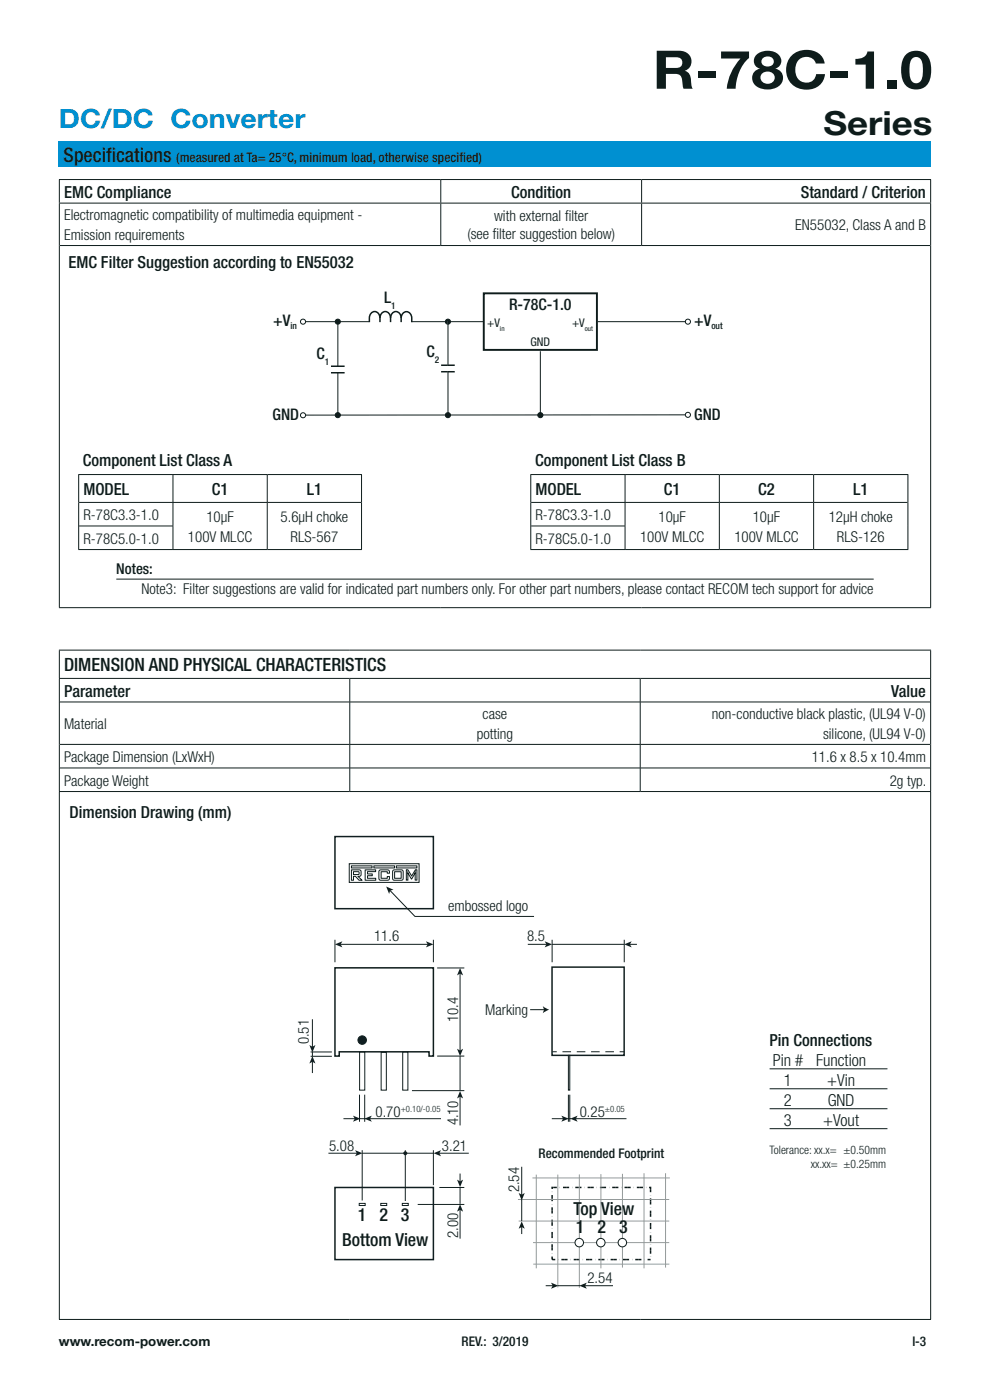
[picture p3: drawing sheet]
<svg xmlns="http://www.w3.org/2000/svg" width="210mm" height="297mm" viewBox="0 0 210 297" stroke-linecap="round" stroke-linejoin="round" font-family="sans-serif">
<path d="M12.5 30h185v5.5h-185z" fill="#0090d1"/>
<g fill="none" stroke="#0e1c1b" stroke-width=".21">
<path d="M12.5 38.1h185M12.6 38.2v4.8M93.5 38.2v4.8M136.1 38.2v4.8M197.4 38.2v4.8M12.5 43.1h185M12.6 43.2v85.6M12.7 52.1h184.6M93.5 43.2v8.8M136.1 43.2v8.8M197.4 43.2v85.6M12.5 128.9h185"/>
<path d="M12.5 137.9h185M12.6 138v5.8M197.4 138v5.8M12.5 143.9h185M12.6 144v23.8M12.7 148.9h184.6M12.7 157.9h184.6M74.2 144v4.9M74.2 149v8.9M74.2 158v4.9M135.8 144v4.9M135.8 149v8.9"/>
<path d="M135.8 158v4.9M197.4 144v23.8M12.5 167.9h185M12.6 168v111.8M12.7 162.9h184.6M74.2 163v4.8M135.8 163v4.8M197.4 168v111.8M12.5 279.9h185"/>
</g>
<path d="M71.1 177.5h20.8v15.3h-20.8zM117.1 205.2h15.3v18.7h-15.3zM71.1 251.9h20.8v15.3h-20.8z" fill="none" stroke="#101e23" stroke-width=".32"/>
<path d="M71.1 205.3h20.8v18.7h-.9v-.9h-19v.9h-.9z" fill="none" stroke="#0e1c1b" stroke-width=".32"/>
<path d="M117.1 251.9h20.9v15.3h-20.9z" fill="none" stroke="#0e1c1b" stroke-width=".32" stroke-dasharray=".6 .6 0" stroke-linecap="butt"/>
<path d="M109.9 254.5h32.1M110 259h32M112.9 249.9h29.2M113.8 249.2v19.9M118.3 249.2v23.9M122.9 249.2v24M127.5 249.1v20M132 249v19.9M136.6 248.9v20.2M141.2 248.9v20M113.1 263.6h28.9M113.1 268.2h28.9" fill="none" stroke="#939b9d" stroke-width=".21"/>
<circle cx="122.9" cy="263.6" r=".9" fill="#fff"/>
<circle cx="122.9" cy="263.6" r=".9" fill="none" stroke="#0e1c1b" stroke-width=".21"/>
<circle cx="127.4" cy="263.6" r=".9" fill="#fff"/>
<circle cx="127.4" cy="263.6" r=".9" fill="none" stroke="#0e1c1b" stroke-width=".21"/>
<circle cx="132" cy="263.6" r=".9" fill="#fff"/>
<g fill="none" stroke="#0e1c1b" stroke-width=".21">
<path d="M74.1 183.2h14.8v4h-14.8zM74.5 183.7h4.4v.4h-4.3zM74.5 184.5h1.7a.83 .83 0 0 1 .3 1.3l-.6 .1 .9 .8h-.6l-.8-.8h-.4v.8h-.5zM75 184.9l1.1 .1v.5h-1.1zM77.5 184.5h2.2v.4h-1.7v.5h1v.4h-1v.5h1.7v.4h-2.2zM79.3 183.7h4.4v.4h-4.4zM80.5 184.6l1.7-.1a.51 .51 0 0 1 .4 .7h-.4l-.1-.3h-1.3v1.4h1.3l.1-.3h.4v.5l-.4 .2h-1.6l-.2-.4zM82.7 188.9l5.3 5.5h25.3M83.4 184.6l1.7-.1a.43 .43 0 0 1 .4 .7v1.3l-.2 .2h-1.8l-.2-.4zM83.7 184.9h1.4v1.4h-1.4zM84.1 183.7h4.3v.4h-4.3zM86.2 184.5h.3l.8 1.3 .8-1.3h.3v2.2h-.3v-1.6l-.8 1.4-.8-1.4v1.6h-.3z"/>
<circle cx="132" cy="263.6" r=".9"/>
</g>
<path d="M117.1 223.1h1M131.4 223.1h1" fill="none" stroke="#101e23" stroke-width=".21"/>
<path d="M119.3 223.1h11.5" fill="none" stroke="#101e23" stroke-width=".21" stroke-dasharray="1.8 1.2" stroke-linecap="butt"/>
<path d="M81.9 188.1l1.6 .7-.7 .1-.3 .8z" fill="#0e1c1b"/>
<path d="M76.3 223.2h1.1v8.1h-1.1zM80.9 223.3h1.1v8h-1.1zM85.4 223.2h1.1v8.1h-1.1zM120.6 223.9h.3v7.4h-.3zM76.2 255.3h1.3v.4h-1.3zM80.8 255.3h1.2v.4h-1.2zM85.3 255.3h1.3v.4h-1.3z" fill="none" stroke="#101e23" stroke-width=".21"/>
<circle cx="86" cy="244.7" r=".43" fill="#101e23"/>
<path d="M65.9 224.1h4.5M65.9 223.2h4.5M120.6 232.2v5.8M120.9 232.2v5.8M88.6 255.5h9.9M93.2 251.9h5.3M97.6 251.8v3.6M97.6 256.6v6.2" fill="none" stroke="#101e23" stroke-width=".21"/>
<path d="M97.6 255.5l.6 1.5-.6-.3-.7 .3z" fill="#101e23"/>
<path d="M97.6 249v1.7" fill="none" stroke="#101e23" stroke-width=".21"/>
<path d="M96.9 250.3l.7 .3 .6-.3-.6 1.5z" fill="#101e23"/>
<path d="M117.1 199.4v4.7M132.4 199.4v4.7M117.1 200.3h15.3M133.5 200.3h1.6" fill="none" stroke="#101e23" stroke-width=".21"/>
<path d="M132.4 200.3l1.6-.6-.4 .6 .4 .7z" fill="#101e23"/>
<path d="M112 200.3h4" fill="none" stroke="#101e23" stroke-width=".21"/>
<path d="M115.5 199.7l1.6 .6-1.6 .7 .4-.7z" fill="#101e23"/>
<path d="M71.1 199.4v4.7M91.9 199.4v4.7M72.2 200.3h18.6" fill="none" stroke="#101e23" stroke-width=".21"/>
<g fill="#101e23">
<path d="M71.1 200.3l1.5-.6-.3 .6 .3 .7z"/>
<path d="M90.4 199.7l1.5 .6-1.5 .7 .3-.7z"/>
</g>
<path d="M93.1 244.6h6.3" fill="none" stroke="#101e23" stroke-width=".21"/>
<path d="M92 244.6l1.6-.6-.4 .6 .4 .7z" fill="#101e23"/>
<path d="M76.1 237.3h1.5M69.7 244.6h6.1M76.8 244.6h15.2" fill="none" stroke="#101e23" stroke-width=".21"/>
<path d="M75.3 244l1.6 .6-1.6 .7 .4-.7z" fill="#101e23"/>
<path d="M66.3 216.2v5.9M76.3 232.2v5.8M77.4 232.2v5.8M76.8 244v10.7M86 244v10.8M91.9 244v7.4" fill="none" stroke="#101e23" stroke-width=".21"/>
<path d="M65.6 221.7l.7 .4 .6-.4-.6 1.6z" fill="#101e23"/>
<path d="M122.1 237.3h10.8" fill="none" stroke="#101e23" stroke-width=".21"/>
<path d="M120.9 237.3l1.6-.6-.3 .6 .3 .7z" fill="#101e23"/>
<path d="M66.3 225.2v2.4" fill="none" stroke="#101e23" stroke-width=".21"/>
<path d="M66.3 224l.6 1.6-.6-.4-.7 .4z" fill="#101e23"/>
<path d="M78.4 237.3h15.1" fill="none" stroke="#101e23" stroke-width=".21"/>
<path d="M77.3 237.3l1.6-.6-.4 .6 .4 .7z" fill="#101e23"/>
<path d="M72.9 237.3h2.4" fill="none" stroke="#101e23" stroke-width=".21"/>
<path d="M74.9 236.7l1.6 .6-1.6 .7 .4-.7z" fill="#101e23"/>
<path d="M117 237.3h2.5" fill="none" stroke="#101e23" stroke-width=".21"/>
<path d="M119.1 236.7l1.5 .6-1.5 .7 .3-.7z" fill="#101e23"/>
<path d="M92.7 205.3h5.8M97.6 206.5v16.4M87.4 231.4h11.1M92.7 224h5.8" fill="none" stroke="#101e23" stroke-width=".21"/>
<g fill="#101e23">
<path d="M96.9 222.5l.7 .4 .6-.4-.6 1.6z"/>
<path d="M97.6 205.3l.6 1.6-.6-.3-.7 .3z"/>
</g>
<path d="M97.6 224.1v7.3M97.6 232.6v6.1" fill="none" stroke="#101e23" stroke-width=".21"/>
<g fill="#101e23">
<path d="M97.6 231.4l.6 1.6-.6-.3-.7 .3z"/>
<circle cx="76.8" cy="220.6" r=".9"/>
</g>
<circle cx="76.8" cy="220.6" r=".9" fill="none" stroke="#101e23" stroke-width=".21"/>
<path d="M112.5 214.2h3" fill="none" stroke="#0e1c1b" stroke-width=".21"/>
<path d="M115.1 213.4l1.4 .8-1.4 .8 .3-.8z" fill="#0e1c1b"/>
<path d="M66.3 223.2v.9M120.4 237.3h.8" fill="none" stroke="#101e23" stroke-width=".21"/>
<path d="M110.7 247.5v6M110.7 254.5v4.5" fill="none" stroke="#0e1c1b" stroke-width=".21"/>
<path d="M110 253.1l.7 .4 .6-.4-.6 1.6z" fill="#0e1c1b"/>
<path d="M110.7 260.2v1.6" fill="none" stroke="#0e1c1b" stroke-width=".21"/>
<path d="M110.7 259.1l.6 1.6-.6-.4-.7 .4z" fill="#0e1c1b"/>
<path d="M118.3 272.8h4.8M124 272.8h6" fill="none" stroke="#0e1c1b" stroke-width=".21"/>
<path d="M122.9 272.8l1.6-.7-.4 .7 .4 .6z" fill="#0e1c1b"/>
<path d="M115.8 272.8h1.5" fill="none" stroke="#0e1c1b" stroke-width=".21"/>
<path d="M116.9 272.1l1.6 .7-1.6 .6 .4-.6z" fill="#0e1c1b"/>
<path d="M163.3 219.2h24.9v29.5h-24.9z" fill="#fff"/>
<path d="M64.3 68.2h14.1M87.2 68.2h15.3M145.4 88l-81.1 .1M163.2 226.7h25M163.2 231h25M163.2 235.2h25M163.2 239.4h25" fill="none" stroke="#0e1c1b" stroke-width=".21"/>
<circle cx="64.3" cy="88.1" r=".54" fill="#fff"/>
<circle cx="64.3" cy="88.1" r=".54" fill="none" stroke="#0e1c1b" stroke-width=".21"/>
<circle cx="64.3" cy="68.2" r=".54" fill="#fff"/>
<circle cx="64.3" cy="68.2" r=".54" fill="none" stroke="#0e1c1b" stroke-width=".21"/>
<circle cx="145.9" cy="88" r=".54" fill="#fff"/>
<circle cx="145.9" cy="88" r=".54" fill="none" stroke="#0e1c1b" stroke-width=".21"/>
<circle cx="145.9" cy="68.2" r=".54" fill="#fff"/>
<g fill="none" stroke="#0e1c1b" stroke-width=".21">
<path d="M126.8 68.2h18.7"/>
<circle cx="145.9" cy="68.2" r=".54"/>
</g>
<circle cx="95" cy="68.2" r=".54" fill="#0e1c1b"/>
<circle cx="95" cy="68.2" r=".54" fill="none" stroke="#0e1c1b" stroke-width=".21"/>
<circle cx="95" cy="88.1" r=".54" fill="#0e1c1b"/>
<circle cx="95" cy="88.1" r=".54" fill="none" stroke="#0e1c1b" stroke-width=".21"/>
<circle cx="114.6" cy="88.1" r=".54" fill="#0e1c1b"/>
<circle cx="114.6" cy="88.1" r=".54" fill="none" stroke="#0e1c1b" stroke-width=".21"/>
<path d="M70.2 77.7h2.9M70.2 79.1h2.9" fill="none" stroke="#0e1c1b" stroke-width=".32"/>
<g fill="#fff" stroke="#0e1c1b" stroke-width=".21">
<path d="M71.7 79.1v9z"/>
<path d="M71.7 68.8v8.9z"/>
</g>
<circle cx="71.7" cy="68.2" r=".54" fill="#0e1c1b"/>
<circle cx="71.7" cy="68.2" r=".54" fill="none" stroke="#0e1c1b" stroke-width=".21"/>
<circle cx="71.7" cy="88.1" r=".54" fill="#0e1c1b"/>
<circle cx="71.7" cy="88.1" r=".54" fill="none" stroke="#0e1c1b" stroke-width=".21"/>
<path d="M93.6 77.5h2.9M93.6 78.9h2.9" fill="none" stroke="#0e1c1b" stroke-width=".32"/>
<path d="M95 78.9v8.7z" fill="#fff"/>
<path d="M95 78.9v8.7" fill="none" stroke="#0e1c1b" stroke-width=".21"/>
<path d="M95 68.3v9.2z" fill="#fff"/>
<g fill="none" stroke="#0e1c1b" stroke-width=".21">
<path d="M95 68.3v9.2M114.6 74.5v13.5M16.6 100.7h60.2M16.6 116.6h60.2M16.7 100.8v15.7M16.8 106.6h59.8M16.8 111.6h19.9M36.7 100.8v5.7M36.7 106.6v4.9M36.7 111.6v4.9M56.7 100.8v5.7M56.7 106.6v9.9"/>
<path d="M76.7 100.8v15.7M112.5 100.7h80.2M112.5 116.6h80.2M112.6 100.8v15.7M112.7 106.6h79.8M112.7 111.6h19.9M132.6 100.8v5.7M132.6 106.6v4.9M132.6 111.6v4.9M152.6 100.8v5.7M152.6 106.6v9.9M172.6 100.8v5.7"/>
<path d="M172.6 106.6v9.9M192.6 100.8v15.7M24.7 122.9h160.6"/>
</g>
<path d="M102.6 62.2h24v12h-24z" fill="none" stroke="#0e1c1b" stroke-width=".41"/>
<path d="M80.6 67.5a1.15 1.15 0 0 0-1.1-1.4 1.15 1.15 0 0 0-1.1 1.4v.8M82.8 67.5a1.15 1.15 0 0 0-1.1-1.4 1.15 1.15 0 0 0-1.1 1.4v.8M85.1 67.5a1.15 1.15 0 0 0-1.1-1.4 1.15 1.15 0 0 0-1.2 1.4v.8M85.1 68.3a1.91 1.91 0 0 1 .8-2.1 1.18 1.18 0 0 1 1.4 1.3v.8" fill="none" stroke="#0e1c1b" stroke-width=".32"/>
<text font-size="11.3" fill="#0e1c1b" x="138.4" y="18.8">R-78C-1.0</text>
<text font-size="7.1" fill="#0e1c1b" x="174.7" y="28.7">Series</text>
<text font-size="5.6" fill="#0090d1" x="12.5" y="27.2">DC/DC Converter</text>
<g font-size="4.2" fill="#0e1c1b">
<text x="13.5" y="34.4">Specif</text>
<text x="22.5" y="34.4">ications</text>
</g>
<text font-size="3.9" fill="#0e1c1b" x="13.6" y="142.4">DIMENSION AND PHYSICAL CHARACTERISTICS</text>
<g font-size="3.8" fill="#0e1c1b">
<text x="121.7" y="257.7">Top View</text>
<text x="75.9" y="259.1">1</text>
<text x="80.5" y="259.1">2</text>
<text x="85.1" y="259.1">3</text>
<text x="122.2" y="261.6">1</text>
<text x="126.7" y="261.6">2</text>
<text x="131.3" y="261.6">3</text>
<text x="72.6" y="264.3">Bottom View</text>
</g>
<g font-size="3.5" fill="#0e1c1b">
<text x="13.6" y="42">EMC Compliance</text>
<text x="108.4" y="42">Condition</text>
<text x="169.9" y="42">Standard / Criterion</text>
<text x="14.5" y="56.8">EMC Filter Suggestion according to EN55032</text>
<text x="17.6" y="98.9">Component List Class A</text>
<text x="113.5" y="98.9">Component List Class B</text>
<text x="17.7" y="105">MODEL</text>
<text x="44.9" y="105">C1</text>
<text x="65.1" y="105">L1</text>
<text x="113.6" y="105">MODEL</text>
<text x="140.8" y="105">C1</text>
<text x="160.8" y="105">C2</text>
<text x="181" y="105">L1</text>
<text x="13.6" y="147.8">Parameter</text>
<text x="189" y="147.8">Value</text>
<text x="14.7" y="173.6">Dimension Drawing (mm)</text>
<text x="163.2" y="222">Pin Connections</text>
<text x="163.9" y="226.2">Pin #</text>
<text x="173.1" y="226.2">Function</text>
<text x="166.3" y="230.4">1</text>
<text x="175.4" y="230.4">+Vin</text>
<text x="166.3" y="234.7">2</text>
<text x="166.3" y="238.9">3</text>
<text x="174.6" y="238.9">+Vout</text>
<text x="175.6" y="234.7">GND</text>
</g>
<g font-size="3.4" fill="#0e1c1b">
<text x="81.5" y="64.3">L</text>
<text x="108" y="65.9">R-78C-1.0</text>
<text x="57.9" y="69.2">+V</text>
<text x="147.2" y="69.2">+V</text>
<text x="67.1" y="76.3">C</text>
<text x="90.5" y="75.8">C</text>
<text x="57.8" y="89.1">GND</text>
<text x="147.2" y="89.1">GND</text>
</g>
<g font-size="3.2" fill="#0e1c1b">
<text x="13.6" y="46.7">Electromagnetic compatibility of multimedia equipment -</text>
<text x="104.8" y="46.9">with external filter</text>
<text x="13.6" y="51">Emission requirements</text>
<text x="99.1" y="50.8">(see filter suggestion below)</text>
<text x="168.7" y="48.8">EN55032, Class A and B</text>
<text x="17.7" y="110.3">R-78C3.3-1.0</text>
<text x="43.8" y="110.7">10µF</text>
<text x="59.5" y="110.7">5.6µH choke</text>
<text x="113.6" y="110.3">R-78C3.3-1.0</text>
<text x="139.7" y="110.7">10µF</text>
<text x="159.7" y="110.7">10µF</text>
<text x="175.8" y="110.7">12µH choke</text>
<text x="17.7" y="115.3">R-78C5.0-1.0</text>
<text x="39.9" y="115">100V MLCC</text>
<text x="61.6" y="115">RLS-567</text>
<text x="113.6" y="115.3">R-78C5.0-1.0</text>
<text x="135.8" y="115">100V MLCC</text>
<text x="155.8" y="115">100V MLCC</text>
<text x="177.5" y="115">RLS-126</text>
<text x="24.7" y="121.8">Notes:</text>
<text x="30" y="126">Note3: Filter suggestions are valid for indicated part numbers only. For other part numbers, please contact RECOM tech support for advice</text>
<text x="13.6" y="154.7">Material</text>
<text x="102.4" y="152.6">case</text>
<text x="151" y="152.6">non-conductive black plastic, (UL94 V-0)</text>
<text x="13.6" y="161.7">Package Dimension (LxWxH)</text>
<text x="101.2" y="156.8">potting</text>
<text x="172.2" y="161.7">11.6 x 8.5 x 10.4mm</text>
<text x="174.6" y="156.8">silicone, (UL94 V-0)</text>
<text x="13.6" y="166.7">Package Weight</text>
<text x="188.7" y="166.7">2g typ.</text>
<text x="95.1" y="193.4">embossed logo</text>
<text x="79.4" y="199.6">11.6</text>
<text x="111.8" y="199.6">8.5</text>
<text x="102.9" y="215.4">Marking</text>
<text x="65.5" y="221.6" transform="rotate(-90 65.5 221.6)">0.51</text>
<text x="97.2" y="216.8" transform="rotate(-90 97.2 216.8)">10.4</text>
<text x="79.7" y="236.9">0.70</text>
<text x="97.2" y="238.8" transform="rotate(-90 97.2 238.8)">4.10</text>
<text x="123" y="236.9">0.25</text>
<text x="69.8" y="244.1">5.08</text>
<text x="93.7" y="244.1">3.21</text>
<text x="110.1" y="252.9" transform="rotate(-90 110.1 252.9)">2.54</text>
<text x="97.2" y="262.7" transform="rotate(-90 97.2 262.7)">2.00</text>
<text x="124.6" y="272.2">2.54</text>
</g>
<g font-size="2.8" fill="#0e1c1b">
<text x="37.4" y="34.4">(measured at Ta= 25°C, minimum load, otherwise specif</text>
<text x="97.4" y="34.4">ied)</text>
<text x="114.2" y="245.7">Recommended Footprint</text>
<text x="12.5" y="285.6">www.recom-power.com</text>
<text x="97.9" y="285.6">REV.: 3/2019</text>
<text x="193.5" y="285.6">I-3</text>
</g>
<g font-size="2.5" fill="#0e1c1b">
<text x="103.3" y="69.3">+V</text>
<text x="121.3" y="69.3">+V</text>
<text x="112.5" y="73.3">GND</text>
<text x="163.2" y="244.8">Tolerance: xx.x= ±0.50mm</text>
<text x="172" y="247.8">xx.xx= ±0.25mm</text>
</g>
<g font-size="2" fill="#0e1c1b">
<text x="83" y="65.5">1</text>
<text x="61.6" y="69.8">in</text>
<text x="150.9" y="69.8">out</text>
<text x="68.9" y="77.4">1</text>
<text x="92.3" y="76.9">2</text>
</g>
<g font-size="1.9" fill="#0e1c1b">
<text x="85" y="235.8">+0.10/-0.05</text>
<text x="128.3" y="235.8">±0.05</text>
</g>
<g font-size="1.5" fill="#0e1c1b">
<text x="106" y="70.1">in</text>
<text x="124" y="70.1">out</text>
</g>
</svg>
